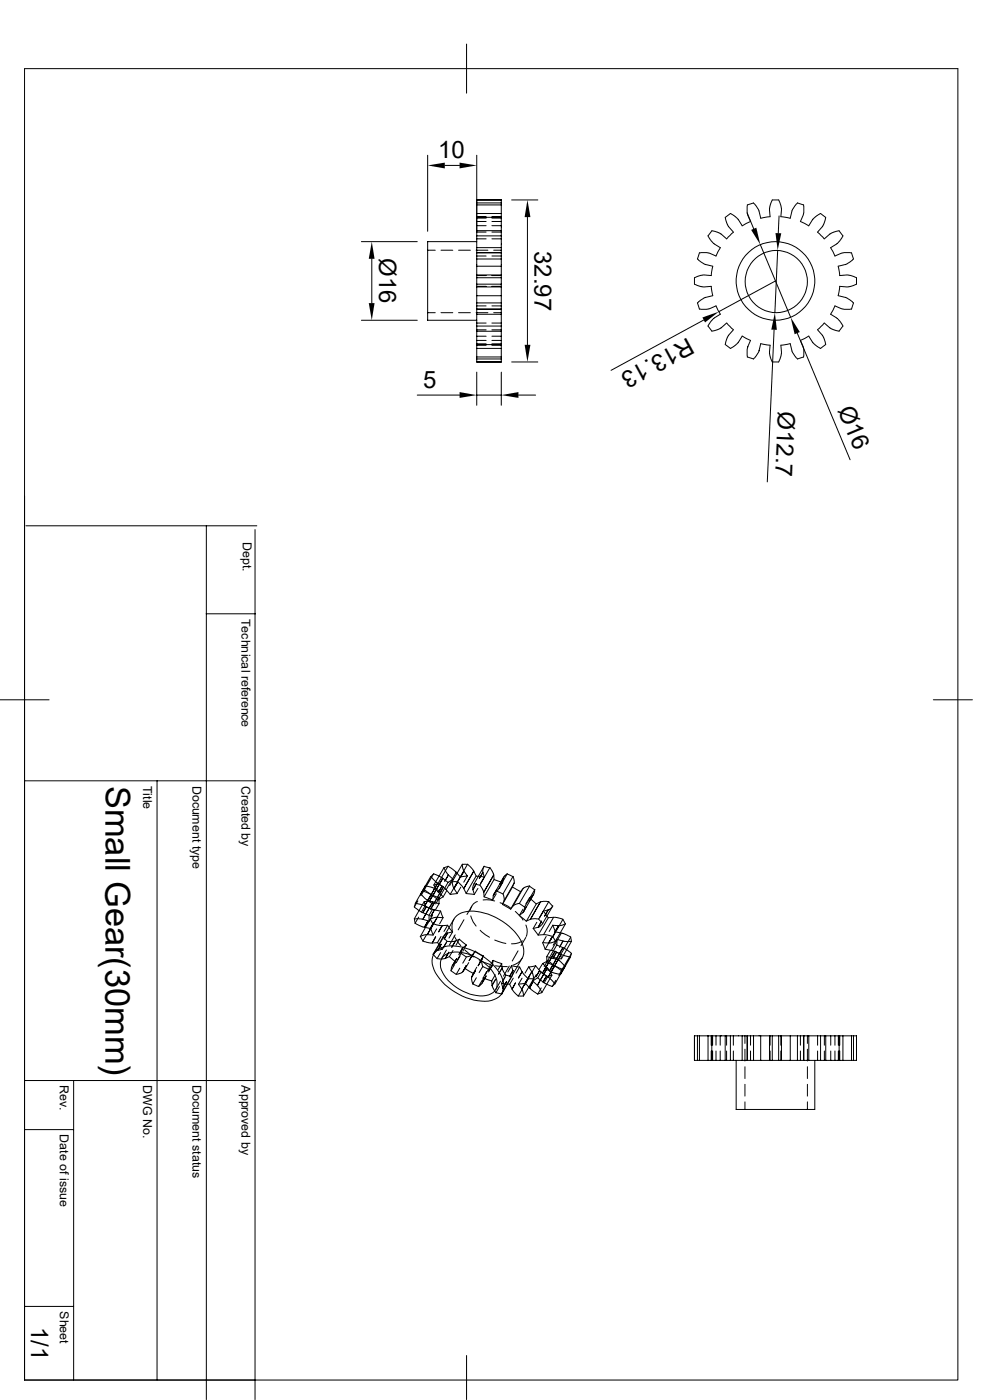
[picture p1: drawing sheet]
<svg xmlns="http://www.w3.org/2000/svg" width="210mm" height="297mm" viewBox="0 0 210 297" stroke-linecap="round" stroke-linejoin="round" font-family="sans-serif">
<g fill="none" stroke="#000" stroke-width=".21">
<path d="M5.2 14.6h198v278.2h-198zM99 9.4v10.4M90.7 32.9v16.2M94.4 35.1h3.1M101.1 32.9v16.2M76.7 51.3h11.8M78.9 54.9v9.4M90.7 53.1h1.6M93.6 53.1h2.5M97.3 53.1h2.5M101 53.1h2.5M101.1 51.3h-10.4v16.6h10.4"/>
<path d="M101.1 46h2M101.1 46.3h2M101.1 47h2M101.1 43.1h5.2M101.1 43.5h5.2M101.1 47.9h2M101.1 45.3h5.2M101.1 46.1h5.2M101.1 49.2h2M101.1 50.7h2M101.1 52.5h5.2M101.1 48.9h5.2"/>
<path d="M101.1 50h5.2M101.1 54.3h2M101.1 56.5h5.2M101.1 53.6h5.2M101.1 54.9h5.2M101.1 58.5h2M101.1 58.9h5.2M101.1 58.3h5.2M104.4 46h1.9M104.4 46.3h1.9M104.4 47h1.9M104.4 47.9h1.9"/>
<path d="M104.4 49.2h1.9M104.4 50.7h1.9M104.4 54.3h1.9M104.4 58.5h1.9M104.7 53.1h1.6M106.3 42.4v.7M106.3 43.5v1.8M106.3 46.1v3.9M106.3 50v4.9M106.3 54.9v5.4M106.3 43.1v.4M106.3 45.3v.8"/>
<path d="M106.4 42.4h-5.3v34.4h5.2v-11.2M108.5 42.4h5.6M111.9 46.1v27.1M151 49l-.8 1 .1 .2 1.1 1.5 1.4 .8M151 48.9l1.7 .6 1.4 1.2M151.2 56.5l-.3 2-1.8-.2-.8 .2-1 .4v.7v.7l1 .4 .8 .2 1.8-.2 .3 2M152.8 52.5l-.9 1.8-1.7-.7h-1.8l-.4 1.3 1.6 1.2 1.6 .4M153.8 46.1l.6 1.7 1.2 1.4M153.9 46.1l1-.8 .3 .1 1.4 1.1 .8 1.4M155.6 49.3l-1.4 1.4M158.5 45.2l1.4 3.4M161.3 51.9l6.4 15.4"/>
<path d="M161.4 46.3l2-.3-.2-1.8 .6-1.8h1.4l.6 1.8-.1 1.8 1.9 .3M161.4 46.3l-.4-1.6-1.1-1.6-1.4 .4v1.8l.7 1.7-1.8 .9M164.5 59.6l-12 6.5M165 53.1l-.6 13.2M165.3 45.8l-.2 3.6M167.6 46.3l.4-1.6 1.2-1.6 1.3 .4v1.8l-.7 1.7 1.8 .9M175.1 46.1l-1-.8-.2 .1-1.5 1.1-.8 1.4M175.2 46.1l-.6 1.7-1.2 1.4M176.2 52.5l.9 1.8 1.7-.7h1.8l.5 1.3-1.7 1.2-1.6 .4 .3 2 1.8-.2 1.8 .6v1.4l-1.8 .6-1.8-.2-.3 2 1.6 .4 1.7 1.2-.5 1.3h-1.8l-1.7-.7-.9 1.8M178 48.9l-1.7 .6-1.4 1.2-1.5-1.4M178 49l.8 1-.1 .2-1.1 1.5-1.4 .8M76.7 67.9h11.8"/>
<path d="M90.7 66.3h1.6M93.6 66.3h2.5M97.3 66.3h2.5M101 66.3h2.5M101.1 60.3h5.2M101.1 60.7h2M101.1 62.7h5.2M101.1 64.9h2M101.1 64.3h5.2M101.1 65.6h5.2M101.1 66.7h5.2M101.1 68.5h2"/>
<path d="M101.1 69.2h5.2M101.1 70.3h5.2M101.1 70h2M101.1 73.1h5.2M101.1 73.9h5.2M101.1 71.3h2M101.1 72.2h2M101.1 72.9h2M101.1 75.7h5.2M101.1 76.2h5.2M101.1 73.2h2M101.1 60.9h5.2"/>
<path d="M101.1 79v7M104.4 60.7h1.9M104.4 64.9h1.9M104.4 68.5h1.9M104.4 70h1.9M104.4 71.3h1.9M104.4 72.2h1.9M104.4 72.9h1.9M104.4 73.2h1.9M104.7 66.3h1.6M106.3 79v7M106.3 60.3v.6"/>
<path d="M106.3 60.9v4.7M106.3 65.6h.1M108.5 76.8h5.6M149.3 67.9l-19.7 10.7M151.2 62.7l-1.6 .4-1.6 1.2 .4 1.3h1.8l1.7-.7 .9 1.8M152.8 66.7l-1.4 .8-1.1 1.5-.1 .2 .8 1M154.1 68.5l-1.4 1.2-1.7 .6M154.2 68.5l1.4 1.4-1.2 1.5-.6 1.7M157.4 71.3l-.8 1.4-1.4 1.1-.3 .1-1-.8M157.4 71.3l1.8 .9-.6 1.4M158.6 73.6h.1M164.2 70l-1.4 32.2"/>
<path d="M169.1 70.7l11.2 26.8M171.6 71.3l-1.8 .9 .7 1.7v1.8l-1.3 .5-1.2-1.7-.4-1.6-1.9 .3 .1 1.8-.6 1.8h-1.4l-.6-1.8 .2-1.8-2-.3-.4 1.6-1.1 1.7-1.4-.5 .1-2.1M171.6 71.3l.8 1.4 1.5 1.1 .2 .1 1-.8M176.2 66.7l1.4 .8 1.1 1.5 .1 .2-.8 1M178 70.3l-1.7-.6-1.5-1.2-1.4 1.5 1.2 1.4 .6 1.7M88.5 83.8h9M101.1 83.8h5.2M110 83.8h3.6M5.5 111.5h49M43.8 111.5v185.4M54.1 112.4v184.5M43.7 130.2h10.5"/>
<path d="M0 148.5h10.4M198 148.5h8.3M5.2 165.7h49M33.3 165.7v127.1M87.9 194.9l.2 1M88.1 191.6l-.2 .8M88.6 191.1l-.7 1.3 1.5 1.1 1.6 .7 .8-1.3M88.8 194.6l-.7 1.3 1.4 .7 1.8 .4 .8-1.3M89.2 198.7l.5 .9M89.3 189.6l1.3 1.4 1.3 .9M89.9 189.1l-.6 .6M90 191.3l-2.1 3.6h1.5l1.6 .5 .8-1.3"/>
<path d="M90 191.3l.2 .9 1.7 .8 1.6 .3M90 191.3h1.8M90 188.7l-.7 1.3M90.2 192.2l-.8 1.3M90.5 198.3l-.8 1.3 1.6 .5 1.5-.1 .8-1.3M90.5 192.3l-.8 1.3M90.8 195.4l-.8 1.3M91.1 194.2v1.2M91.3 195l-2.1 3.7 1.1-.4 1.6 .1 .7-1.3M91.3 195l.5 1h.2l1.4 .4 1.6-.1M91.4 197l.5 1.3M91.5 189.8l-.8 1.3"/>
<path d="M91.8 191.3l-2.1 3.7M91.8 191.3l1.3 .4M91.8 196l-.7 1.3M91.8 189.9l-.7 1.4M91.9 191.9l-.2 .5M92 185.4l-2.2 3.7 1.6 .6 1.5 1.2M92 191.9l-.6 1M92 185.4l-.6 .6M92 185.4l1.9 1M92.1 191.6l-.7 1.3M92.2 193l-.8 1.4M92.2 188.5l-2-.5-.2 .7 1.5 1.1 1.7 .7-.1 1.2"/>
<path d="M92.2 188.5l-2.1 3.7M92.2 188.5l1.3 .6M92.4 198.8l-.7 1.3M92.7 190.5l-.8 1.4M92.8 194.6l-.8 .1-.7 .3M92.8 194.6l-2.2 3.7M92.8 194.6l1.2 .1M92.8 200l.4 .4M92.8 187.4l-.7 1.3M93 187.5l-.9 .3M93.1 191.7l-.7 1.3M93.5 193.3l.5 1.4"/>
<path d="M93.5 193.3l-.8 1.3M93.5 189.1l-.7 1.4M93.8 188l-.8 1.3M93.8 188.7l-1.9 3.2M93.8 196.4l-.8 1.3M93.9 186.4l1.1 .8M93.9 186.4l-2.1 3.6M94 198.8l-2.1 3.7 .6-.7 1.4-.4-.8-1M94 198.8l1 .9h1.4l1.1-.4M94 194.7l-.7 1.3M94 190.3l-1 .6M94.1 188.2l-1.5-1-1.2-1.3-3.3 5.7 1.8 .5 1.5 .8"/>
<path d="M94.1 188.2l-.6 .9M94.1 188.2l-.8 1.3M94.2 184.1l.6 1.2 1.3 1.3M94.2 184.1l-2.2 3.6 .8 1.4 1.2 1.1 .8-1.3M94.8 199.7l-.7 1.3M95 198l-.6 .2-.4 .6M95 196.3l1 1.4M95 198l-.8 1.2M95 196.3l-.8 1.3M95 187.2l-2.6 4.6M95.1 183.8l-.9 .3M95.1 185.6l-.7 1.3"/>
<path d="M96 187.1h1.1M96 197.7l-1 .3M96 197.7l-.8 1.3M96.1 186.6l-.7 1.3M96.1 186.6l-1.1 .6M96.3 195a5.1 5.1 0 0 1 5.6-1.5 12.7 12.7 0 0 1 8.8 6.6 3.6 3.6 0 0 1 0 3.2M96.3 195a3.3 3.3 0 0 0-.3 2.4M96.3 195l-4.3 7.4M96.4 198.5l1.3 2.1M96.6 198.3l-1.3 2.2M96.6 199.6l-.8 1.4M96.8 185.1l-2.1 3.7z"/>
<path d="M96.8 185.1l-.7-.7-1.1-.6-2.1 3.7 1.6 1.1 1 1.1 2.2-3.6M96.8 185.1h.1M96.8 185.1l.9 1M97 189.6l-1.5 .2M97.1 187.2l-.8 1.3M97.1 187l1.2 1.4 .6 1.1M97.5 199.3l1.4 1.2M97.5 199.3l-.8 1.2M98.1 183.4h1.1M98.4 184.8l-.7 1.3M98.4 195.1l-1.2 2.2M98.9 189.6l1.7 .2"/>
<path d="M99.1 185.8l-.7 1.4M99.1 185.8l-.8-1.2-.2-1.3-2.2 3.7 .3 1.3 .8 1.2 .7-1.3M99.1 185.8l-1.4 .3M99.9 194.3l.5 1.3 .6 .9M100.1 192.3l-1 1.7M100.5 184.8l-2.1 3.7M100.5 184.8l-1.3-1.5-2.1 3.7M100.5 184.8l.5 1-2.1 3.7M100.6 187.5l-.3 .5v.7l.3 1M100.6 187.5l1.2 .3M101 185.9h.5M101 187.5l-.7 1.3"/>
<path d="M101.3 191.3a2.14 2.14 0 0 0-1.5 1.8M101.4 188.5l-.8 1.2M101.5 185.9l1.2 .2M101.9 197.4l1.9 1.4M102.4 185.1l-.7 1.3M102.5 190.9h1.5l.9 .2M102.7 190.3l1.8 .6M102.7 183.8l1.2 .3M102.7 186.1l-.3-1.1v-.6l.3-.6-2.1 3.7M102.7 186.1l-.7 1.3M103.9 184.1l.8 1.3 .1 1.2-2.1 3.6-.1-1-.8-1.5zM104.7 185.6l-2.1 3.7"/>
<path d="M104.8 186.6l1.5 .5M104.9 199.4l2.4 .8M105.4 188.7l-.8 1.3 .8-1.3M105.5 189.1l1.2 .6M106.1 191.5l2.2 1.1M106.3 187.1l.3 .1M106.6 191.9l1.7 1M106.6 187.2l-.7 1.3M106.8 186.4l-.8 1.2M106.8 186.1l.8-.7-2.1 3.7-.8 .6-.2 1.2 .8-1.3M106.8 186.1l-.2 1.1M106.8 186.1l-2.1 3.7"/>
<path d="M107.6 185.4l1.2 .6M108.7 188.2l1.7 1M108.8 185.9l.3 1.4-2.5 4.6 .4-.9-.3-1.4zM109.1 187.4l-2.2 3.7zM109.3 193.4l1.7 1.8M110.2 194.2l1.4 1.3M110.2 191.7l1.1 .7M110.2 191.6l2.2-3.6-1.4 .5-2.7 4.4M110.2 191.6l-1.2 .4-.7 .9M110.8 199.6a3.6 3.6 0 0 1-2.3 .6M111 188.5l-2.2 3.7zM111.5 196.3a2.93 2.93 0 0 1 .1 2.4"/>
<path d="M111.5 198.9l-1 1.7M111.7 192.3l-.8 1.3M112.3 190.5l-.8 1.3M112.3 188l1.1 .8M112.3 190.5l.3 .2M112.6 190.8l1.1 1M113 189.9l-.7 1.4M113 189.9l-.7 .6M113.1 197l1.1 1.4M113.2 189.7l-2.1 3.7M113.2 189.7l.3-1-2.2 3.7-.3 1.1-.8 .7 .8-1.3M113.2 189.7l-.2 .2"/>
<path d="M113.8 191.7l1.1-.4h1.5l-2.1 3.6h-1.5l-1.1 .5zM113.9 195.7l-.8 1.3M114.3 195l.8 .9M114.6 191.3l-2.1 3.7M114.9 195.4l-.7 1.3M115.3 193.3l1 1.4M115.3 193.3l-.8 1.3M116.3 193l.6-.3 .4-.5-2.2 3.8-.8 .7-1.2 .3M116.3 193l-1 .3M116.3 193l-.8 1.4M116.3 194.7l1.6-.1 1.5 .4-2.1 3.7-1.6-.4-1.5 .1zM116.4 191.3l.8 .9"/>
<path d="M117.1 198.8l-.7 1.3M117.3 196.3l-.8 1.3M117.3 196.3l.5 1.4M117.3 196.3l1.2 .1M117.3 198.7l.5 1M117.4 194.6l-2.1 3.7zM117.8 197.7l-2.1 3.7M117.8 197.7l1.8 .4 1.5 .7-2.1 3.7-1.6-.8-1.7-.3M118.1 199.3v1.2M118.1 199.3l1.3 .3M118.1 199.3l-.8 1.2M118.5 196.4l-.8 1.3"/>
<path d="M118.5 196.4l.9-.1 .6-.3-2.1 3.6-1.2 .5-1.6-.1 .8-1.3M119.1 198l-2.1 3.6zM119.4 195l.5 1M119.4 199.6l.9 .2 .9-.1-2.1 3.7h-1.5l-1.6-.5 .8-1.3M119.4 199.6l-.7 1.4M121 198.8l.2 .9M91.9 202.4v.1M91.9 202.6l.9 .8h1.4l1.1-.5 1.5 1.3-.8 .6-.3 1.1 1.1 .8 1.1-.3 .8-.9 1.7 1-.4 .8 .3 1.4 1.2 .6 .8-.8 .2-1 1.8 .6M92.7 201.6a7.3 7.3 0 0 1 7-.2 11.5 11.5 0 0 1 7 6.6 3.1 3.1 0 0 1-2.5 4.3 12.4 12.4 0 0 1-11.8-5.9 3.7 3.7 0 0 1 .3-4.8zM93.5 202.1l-.8 1.3M93.6 200.3l-.8 1.3M94 202.9a5.5 5.5 0 0 1 5.9-.3 9.1 9.1 0 0 1 5.5 5.4 2.54 2.54 0 0 1-2.3 3.2 9.8 9.8 0 0 1-9.5-5.4l-.1-.6a2.69 2.69 0 0 1 .5-2.3z"/>
<path d="M94.6 200.1l-.7 1.3M94.7 201.5l-1 1.8M95.2 202l-.7 1.3M96.1 201.6l-.8 1.3M96.4 204.6l-.7 1.4M96.7 203.6l-.8 1.3M96.9 203.4l-.8 1.3M97.5 205.4l-.7 1.3M97.6 202.9l-.8 1.3M97.8 202.3l-.7 1.2M98 201.3l-.7 1.3M98.2 201l-.3 .5-.1 .8"/>
<path d="M98.2 201l-.7 1.4M98.6 201.5l1.9 1.5M98.9 204.9l-.7 1.3M98.9 200.5l-.7 .5M98.9 203l-.7 1.3M98.9 200.5l-.7 1.3M99.4 204.2l-.7 1.3M100.3 202.5l-.8 1.3M100.8 201.8l1.7 1M100.8 201.8l-.7 .8-1.2 .4-1.1-.7M100.8 201.8l-.8 1.3M100.8 206l-.7 1.3"/>
<path d="M101 207.4l-.7 1.3M101.1 205.2l-.7 1.3M101.6 203.7l2.3 .9M102.2 203.6v.4l.2 1.1M102.2 203.6h.1M102.3 208l-.8 1.3M102.5 202.8l-1.1 2.1 .8-1.3M102.5 202.8l-.7 1.3M103 207.3l-.7 1.3M103.1 207.1l-.7 1.2M103.2 206.2l-.7 1.3M103.6 205.6l-1.2-.5-.8 1.2"/>
<path d="M104.3 208.1l.1 .9 .8-1.3-.8 1.3M104.4 204.9l-.8 1.3M104.4 209l.8 1.6M104.4 209h.1M104.5 204.6l-.2 .5-.7 .5-.7 1.3M104.5 204.6l-.7 1.4M104.6 203.8l1.8 .6M104.6 203.8l-.8 1.3M104.6 203.8l-.1 .8M105.1 206.8l-.8 1.3M105.1 204.9l2.5 .2M105.2 210.6l1.2 .3"/>
<path d="M106 209.3l-.8 1.3M106.2 208.2l-1 1.7M106.4 208.6l.3 1M106.4 208.6l1.2 .2M106.4 204.4l.1 1-.8 1.3 .8-1.3M106.4 204.4l-.7 1.3M106.5 205.4l.8 1.5M106.5 205.4h.1M106.7 209.6h.1M107.1 207.3l-.7 1.3M107.3 206.9l1.2 .3M107.3 206.9l-.7 1.3"/>
<path d="M107.4 208.3l-.7 1.3M107.6 208.7l.5 .1M108 204.9l-1.2 2.2M108.5 204.9l1.7 .2-.7 1.4M108.5 204.9l-.8 1.3M108.5 204.9l.3 1M108.5 207.2l-2.1 3.7 .3-.8v-.5M108.8 205.9v.7l-.3 .6M108.8 205.9l-.7 1.3M108.9 207.5l-.8 1.3 .6 1.2 1.2 1.3 .8-1.3M109.3 208.5l-.7 1.3M109.9 201.7l-1.2 2.2"/>
<path d="M109.9 211.3h1.1M110.2 205.1l.5 1.1M110.7 203.3a3.3 3.3 0 0 1-1.9 1.5M110.7 206.2l1.4 1.4M110.7 207.5l-.7 1.3 .8 1.3 .2 1.2 2.2-3.7M110.7 206.2l-.7 1.3M110.7 203.3l-4.2 7.4M111.5 208.6l-1.5 .2M112.1 207.6l-.8 1.4M112.1 205.1l.8 1.3 .3 1.2h-1.1M112.1 205.1l-.7 1.4M112.2 207.3l-.7 1.3 1 1.2 1.6 1.1 .7-1.3"/>
<path d="M112.8 206.2l-2.1 3.6M113.1 208.3l-.7 1.3M113.6 204.9l-1.5 .2M113.6 204.9l.9 1M113.6 204.9l-.7 1.3M113.7 206.8l-.7 1.3 1.2 1.1 .7 1.4 2.2-3.7M114 207.4l-1 .7M114.5 205.9l1.7 1.3M114.5 205.9l-.8 1.3M114.8 206.2l-.7 1.3 1.3 1 1.7 .8M114.9 210.6l-.9 .3M115.1 200l.6 1.4"/>
<path d="M115.1 204.4l1.2 1.2 .8 1.3-.9 .3M115.1 204.4l-.8 1.3M115.6 205.5l-.6 1M115.8 205.2l-.7 1.3 1.4 .9 1.2 1.3 1.2-2M116 202.9v1.3M116 204.2l1.6 .7 1.5 1.1M116 207.1l-.8 1.2M116.1 205.4l-2.1 3.6M116.2 203.8l-1.1 .6M116.2 203.8l1.1 .8M116.2 203.8l-.8 1.3M116.2 207.2l-.8 1.3"/>
<path d="M116.4 204.2l-.8 1.3M117.2 202.8l1.3 .9 1.2 1.1 .1 .3-.5 .5M117.2 202.8l-.8 1.3M117.3 204.6l2 1M117.3 204.6l-.7 1.4M117.5 202.3l-2.1 3.7M117.6 204.9l-.7 1.3M117.7 208.7l-.6 .6M117.7 201.8l-.5 1M117.7 201.8l1.3 .7M117.7 201.8l-.7 1.3M117.9 208l-.8 1.3"/>
<path d="M118.1 202l-.8 1.3M118.1 200.5l1.7 .7 1.4 1.1-2.1 3.7M118.1 200.5l-2.1 3.7M118.4 203.6l-2.1 3.7M118.9 202.5l.2 .9M119 202.5l2 .5-2.1 3.7-1.6-.3-1.7-.9M119 202.5l-.7 1.3M119.1 206l-.2 .7M119.3 205.6l-.8 1.3M119.4 201l-2.1 3.7M119.8 205.1l-.9 1.6M121.2 202.3l-.2 .7"/>
<path d="M147.3 219.8v5.2h12.6M147.3 219.8h.7M147.3 219.8h.1M148 219.8h.4M148 219.8v5.2M148.4 219.8h1.8M148.4 219.8v5.2M150.2 219.8h.8M150.2 219.8v5.2M150.9 219.8v1.9M151 219.8h3.9M151 219.8v5.2"/>
<path d="M151.2 219.8v1.9M151.9 219.8v1.9M152.8 219.8v1.9M153.8 219.8v5.2M154.1 219.8v1.9M154.9 219.8h5M154.9 219.8v5.2M155.6 219.8v1.9M157.4 219.8v5.2M158 219.8v1.6M158.5 219.8v5.2M159.2 219.8v1.9"/>
<path d="M159.9 219.8h5.3M159.9 219.8v5.2M161.4 219.8v5.2M163.2 219.8v5.2M163.4 219.8v1.9M163.8 219.8v5.2M165.2 219.8h.6M165.2 219.8v5.2M165.7 219.8v1.9M165.8 219.8h4.7M165.8 219.8v5.2M167.6 219.8v5.2"/>
<path d="M169.2 219.8v5.2M169.8 219.8v1.9M170.5 219.8h.1M170.5 219.8v5.2M170.5 219.8h11.2v5.2h-21.8M171.3 219.8v1.6M171.6 219.8v5.2M173.4 219.8v1.9M174.1 219.8v5.2M174.9 219.8v1.9M175.2 219.8v5.2M176.2 219.8v1.9"/>
<path d="M177.1 219.8v1.9M177.8 219.8v1.9M178 219.8v5.2M178.1 219.8v1.9M178.8 219.8v5.2M180.6 219.8v5.2M181.1 219.8v5.2M5.2 239.6h10.4M5.2 229.2h49M15.6 229.2v63.6M150.9 223v2M151.2 223v2"/>
<path d="M151.9 223v2M152.8 223v2M154.1 223v2M155.6 223v2M156.2 225v10.4h16.6v-10.4M158 222.6v2.5M158 226.3v2.5M158 230v2.5M158 233.8v1.6M159.2 223v2M163.4 223v2M165.7 223v2"/>
<path d="M169.8 223v2M171.3 222.6v2.5M171.3 226.3v2.5M171.3 230v2.5M171.3 233.8v1.6M173.4 223v2M174.9 223v2M176.2 223v2M177.1 223v2M177.8 223v2M178.1 223v2M5.2 277.2h10.4"/>
<path d="M5.2 292.8h49M99 287.6v9.3"/>
<circle cx="164.5" cy="59.6" r="8.3"/>
<circle cx="164.7" cy="59.7" r="6.6"/>
</g>
<g fill="#000">
<path d="M90.7 35.1l3.7-.6v1.2zM97.5 34.5l3.6 .6-3.6 .6zM78.9 51.3l.6 3.6h-1.3zM111.9 42.4l.6 3.7h-1.2zM159.3 48.8l1.1-.5 .9 3.6zM164.5 49.4l1.2 .1-.7 3.6zM78.2 64.3h1.3l-.6 3.6zM111.3 73.2h1.2l-.6 3.6zM149 67.4l3.5-1.3-2.9 2.3zM164.4 66.3l.4 3.7-1.2-.1zM167.7 67.3l2 3.1-1.1 .5zM97.5 83.2l3.6 .6-3.6 .6z"/>
<path d="M106.3 83.8l3.7-.6v1.2z"/>
</g>
<text font-size="7.3" x="22.4" y="166.7" transform="rotate(90 22.4 166.7)">Small Gear(30mm)</text>
<g font-size="5.1">
<text x="92.9" y="33.6">10</text>
<text x="113.4" y="53.2" transform="rotate(90 113.4 53.2)">32.97</text>
<text x="80.4" y="54.8" transform="rotate(90 80.4 54.8)">Ø16</text>
<text x="145.9" y="71.5" transform="rotate(151 145.9 71.5)">R13.13</text>
<text x="89.7" y="82.3">5</text>
<text x="165.1" y="87.2" transform="rotate(93 165.1 87.2)">Ø12.7</text>
<text x="177.6" y="86.9" transform="rotate(67 177.6 86.9)">Ø16</text>
<text x="6.6" y="281.4" transform="rotate(90 6.6 281.4)">1/1</text>
</g>
<g font-size="2.6">
<text x="51.5" y="115.1" transform="rotate(90 51.5 115.1)">Dept.</text>
<text x="51.3" y="131.3" transform="rotate(90 51.3 131.3)">Technical reference</text>
<text x="30.4" y="166.7" transform="rotate(90 30.4 166.7)">Title</text>
<text x="40.8" y="166.7" transform="rotate(90 40.8 166.7)">Document type</text>
<text x="51.3" y="166.7" transform="rotate(90 51.3 166.7)">Created by</text>
<text x="12.7" y="230.2" transform="rotate(90 12.7 230.2)">Rev.</text>
<text x="30.4" y="230.2" transform="rotate(90 30.4 230.2)">DWG No.</text>
<text x="40.8" y="230.2" transform="rotate(90 40.8 230.2)">Document status</text>
<text x="51.3" y="230.2" transform="rotate(90 51.3 230.2)">Approved by</text>
<text x="12.7" y="240.7" transform="rotate(90 12.7 240.7)">Date of issue</text>
<text x="12.7" y="278.2" transform="rotate(90 12.7 278.2)">Sheet</text>
</g>
</svg>
